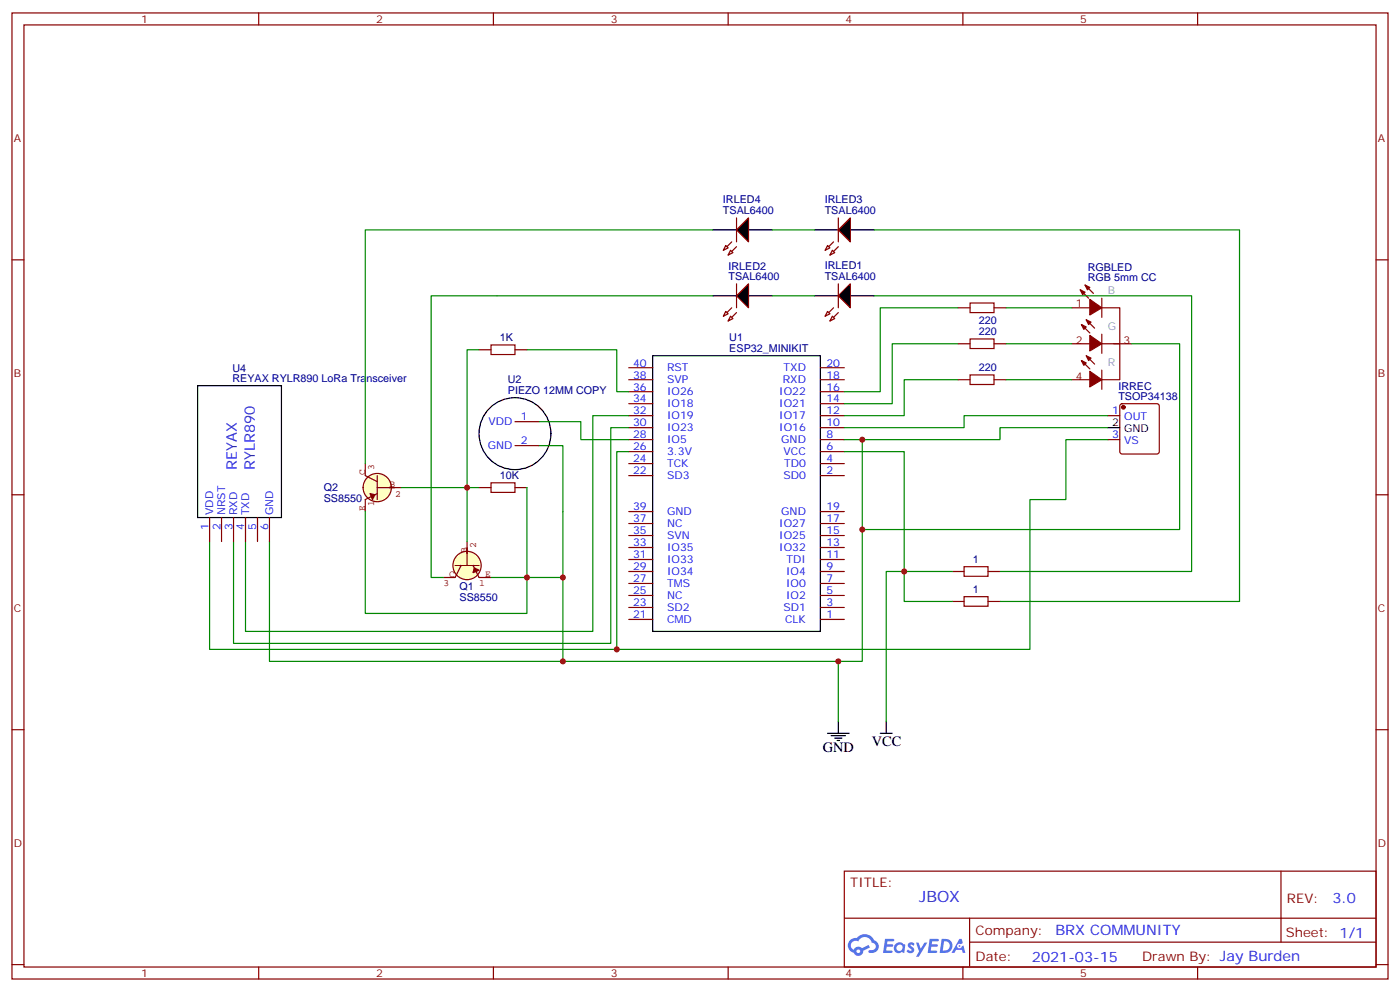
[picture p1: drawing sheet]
<svg xmlns="http://www.w3.org/2000/svg" width="412mm" height="292mm" viewBox="0 0 412 292" stroke-linecap="round" stroke-linejoin="round" font-family="sans-serif">
<g fill="none" stroke="#870000" stroke-width=".35">
<path d="M3.5 3.8h405.4v284.3h-405.4zM7.1 7.3h398.2v277.3h-398.2zM76.2 3.8v3.5M145.3 3.8v3.5M214.5 3.8v3.5M283.6 3.8v3.5M352.8 3.8v3.5M3.5 76.5h3.6M405.3 76.5h3.6M3.5 145.6h3.6M405.3 145.6h3.6M3.5 214.8h3.6"/>
<path d="M405.3 214.8h3.6M248.7 256.4h156.6v28.2h-156.6zM377.3 256.4v20.9M248.7 270.2h156.5M285.6 277.3h119.6M285.6 270.2v14.2M3.5 283.9h3.6M76.2 284.6v3.5M145.3 284.6v3.5M214.5 284.6v3.5M283.6 284.6v3.5M352.8 284.6v3.5"/>
<path d="M405.3 283.9h3.6"/>
</g>
<g fill="#5487ff">
<path d="M267.7 277.6a1.22 1.22 0 0 1 1.7 .2l-.4 .6a.47 .47 0 0 0-.3-.4 .47 .47 0 0 0-.5 .2l.1 .2a1.14 1.14 0 0 1 .8 1.8 1.14 1.14 0 0 1-1.9 0l-.2-.2 .5-.6 .7 .5a.29 .29 0 0 0 .3-.3 .29 .29 0 0 0-.2-.3 1.04 1.04 0 0 1-.6-1.7z"/>
<path d="M260.7 276.3h2.4l.3 .2-.2 .5-1.8 .1-.1 .8h1.5l.3 .4-.3 .4h-1.6l-.2 1.1h1.7l.2 .3-.2 .3-2.6 .1z"/>
<path d="M273.8 276.3h2.4l.3 .2-.1 .5-1.8 .1-.2 .8h1.6l.3 .4-.4 .4h-1.6l-.1 1.1h1.7l.2 .3-.2 .3-2.6 .1z"/>
<path d="M282.6 276.3h.7l.3 1.3-.6 .3a.69 .69 0 0 0-1 .3 .69 .69 0 0 0 .4 .9 .69 .69 0 0 0 .9-.6l.5-.2 .6 2.2h-.8l-.2-.9h-1.8l-.5 .9h-.8z"/>
<path d="M269.8 277.4h.8l.6 1.8 1.1-1.8h.9l-2.6 4.2h-.8l.9-1.5z"/>
<path d="M277.4 276.3l-.6 4.2h1.3a2.11 2.11 0 0 0 2.5-2.1 2.11 2.11 0 0 0-2.5-2.1zM278.1 277.1a1.39 1.39 0 0 1 1.7 1.4 1.39 1.39 0 0 1-1.8 1.3h-.3z"/>
<path d="M263.7 277.9a1.54 1.54 0 0 0-.1 2.2 1.54 1.54 0 0 0 2.2 .1l.6 .3 .3-2.3-.2-.3h-.4a1.49 1.49 0 0 0-2.4 0zM264 278.9a.94 .94 0 0 1 1.8 0 .94 .94 0 0 1-1.8 0z"/>
<path d="M250.4 276.7a2.18 2.18 0 0 0 1.1 3.7 1.44 1.44 0 0 0 1.6 .9 1.44 1.44 0 0 0 1.2-1.4l2-1.1-.5-.7-1.9 1a1.47 1.47 0 0 0-2.4 .4 1.39 1.39 0 0 1-.7-1.9 1.39 1.39 0 0 1 2-.5 2.12 2.12 0 0 1 2.2-1.3 2.12 2.12 0 0 1 1.9 1.7 1.14 1.14 0 0 1 1.1 1.4 1.14 1.14 0 0 1-1.7 .7 .43 .43 0 0 0-.5 .4 .43 .43 0 0 0 .4 .5 1.98 1.98 0 0 0 2.5-1.2 1.98 1.98 0 0 0-1.2-2.6 3.1 3.1 0 0 0-5.3-.6l-.9 .1zM252.3 280a.55 .55 0 0 1 1.1 0 .55 .55 0 0 1-1.1 0z"/>
<circle cx="282.6" cy="278.4" r=".26"/>
</g>
<path d="M239.9 87.1h7M250.5 87.1h7" fill="none" stroke="#000" stroke-width=".35"/>
<path d="M246.9 87.1l3.6-3.6v7.1z" fill="#000" stroke="#870000" stroke-width=".35"/>
<path d="M245.5 90.6l-2.4 2.5M246.9 92l-2.4 2.5" fill="none" stroke="#870000" stroke-width=".35"/>
<g fill="#f0f0f0" stroke="#870000" stroke-width=".35">
<path d="M243.8 91.7l.7 .7-1.4 .7z"/>
<path d="M245.2 93.1l.7 .7-1.4 .7z"/>
</g>
<path d="M215.5 90.6l-2.4 2.5M217 92l-2.5 2.5M246.9 83.5v7.1" fill="none" stroke="#870000" stroke-width=".35"/>
<path d="M209.9 87.1h7.1M220.5 87.1h7" fill="none" stroke="#000" stroke-width=".35"/>
<path d="M217 87.1l3.5-3.6v7.1z" fill="#000" stroke="#870000" stroke-width=".35"/>
<g fill="#f0f0f0" stroke="#870000" stroke-width=".35">
<path d="M213.8 91.7l.7 .7-1.4 .7z"/>
<path d="M215.2 93.1l.7 .7-1.4 .7z"/>
</g>
<g fill="none" stroke="#870000" stroke-width=".35">
<path d="M217 83.5v7.1M315.7 90.6h5.3M318.2 85.3l2.5 2.5M318.6 95.5l2.4 2.5M319.6 83.9l2.5 2.5M320 94.1l2.4 2.5M324.6 90.6h5.2v21.2h-5.2M324.6 87.8v5.6M324.6 98.4v5.6M185.2 118.8h7.1M185.2 115.3h7.1M185.2 111.8h7.1"/>
<path d="M185.2 108.2h7.1M241.7 118.8h7M241.7 115.3h7M241.7 111.8h7M241.7 108.2h7M315.7 111.8h5.3M315.7 101.2h5.3M318.6 106.1l2.4 2.5M320 104.7l2.4 2.5M324.6 101.2h8.8M324.6 108.9v5.7M185.2 140h7.1"/>
<path d="M185.2 136.5h7.1M185.2 132.9h7.1M185.2 125.9h7.1M185.2 122.3h7.1M185.2 129.4h7.1M241.7 140h7M241.7 136.5h7M241.7 132.9h7M241.7 125.9h7M241.7 122.3h7M241.7 129.4h7M185.2 157.6h7.1"/>
<path d="M185.2 154.1h7.1M185.2 150.6h7.1M241.7 157.6h7M241.7 154.1h7M241.7 150.6h7M185.2 178.8h7.1M185.2 175.3h7.1M185.2 171.7h7.1M185.2 168.2h7.1M185.2 164.7h7.1M185.2 161.1h7.1M241.7 178.8h7"/>
<path d="M241.7 175.3h7M241.7 171.7h7M241.7 168.2h7M241.7 164.7h7M241.7 161.1h7M185.2 182.3h7.1M241.7 182.3h7"/>
</g>
<path d="M192.3 104.7h49.4v81.1h-49.4z" fill="none" stroke="#000" stroke-width=".35"/>
<g fill="#870000" stroke="#870000" stroke-width=".35">
<path d="M318.2 85.3l1.4 .7-.7 .7z"/>
<path d="M319.6 83.9l1.4 .7-.7 .7z"/>
<path d="M321 88.1l3.6 2.5-3.6 2.1z"/>
<path d="M318.6 95.5l1.4 .7-.7 .7z"/>
<path d="M320 94.1l1.4 .7-.7 .7z"/>
<path d="M321 98.7l3.6 2.5-3.6 2.1z"/>
<path d="M318.6 106.1l1.4 .7-.7 .7z"/>
<path d="M320 104.7l1.4 .7-.7 .7z"/>
<path d="M321 109.3l3.6 2.5-3.6 2.1z"/>
</g>
<circle cx="137.6" cy="166.4" r="4.2" fill="#ffffc2" stroke="#850000" stroke-width=".35"/>
<path d="M139.7 167.1l1.4 .8-1.8 .7z" fill="#850000" stroke="#850000" stroke-width=".35"/>
<path d="M137.6 159.4v7M134.1 166.4h7M135.8 166.4l-1.7 3.6h-3.6M139.3 166.4l1.8 3.6h3.5" fill="none" stroke="#850000" stroke-width=".35"/>
<g fill="none" stroke="#870000" stroke-width=".35">
<path d="M245.5 71.2l-2.4 2.5M246.9 72.6l-2.4 2.5M141.1 102.9h3.5M144.6 101.5h7.1v2.9h-7.1zM151.7 102.9h3.5M330.1 119l.5-.2h10.2l.5 .2 .2 .5v13.4l-.2 .5-.5 .2h-10.2l-.5-.2-.3-.5v-13.4zM151.7 124.1h7M151.7 131.2h7M326.3 122.3h3.5M326.3 129.4h3.5M61.7 152.3v7.1M65.3 152.3v7.1"/>
<path d="M68.8 152.3v7.1M72.3 152.3v7.1M75.8 152.3v7.1M79.4 152.3v7.1M141.1 143.5h3.5M144.6 142.1h7.1v2.8h-7.1zM151.7 143.5h3.5M280.5 168.2h3.5M280.5 177h3.5M284 166.8h7v2.8h-7zM284 175.6h7v2.8h-7zM291 168.2h3.6"/>
<path d="M291 177h3.6"/>
</g>
<g fill="none" stroke="#000" stroke-width=".35">
<path d="M239.9 67.7h7M250.5 67.7h7M58.2 113.5h24.7v38.8h-24.7zM326.3 125.9h3.5"/>
<circle cx="151.7" cy="127.6" r="10.6"/>
</g>
<circle cx="330.9" cy="119.9" r=".53" fill="#870000" stroke="#870000" stroke-width=".35"/>
<g fill="none" stroke="#008700" stroke-width=".35">
<path d="M209.9 87.1h-82.9v82.9h3.5M227.5 87.1h12.4M257.5 87.1h93.5v81.1h-56.4M141.1 102.9h-3.5v56.5M155.2 102.9h26.5v12.4h3.5M333.4 101.2h14.1v54.7h-93.5M158.7 124.1h12.4v5.3h14.1M185.2 122.3h-10.6v63.5h-102.3v-26.4M185.2 125.9h-5.3v63.5h-111.1v-30M185.2 132.9h-3.5v58.2h-120v-31.7M248.7 132.9h17.6v35.3h14.2M248.7 129.4h5.3"/>
<path d="M326.3 129.4h-12.3v17.6h-10.6v44.1h-121.7M326.3 125.9h-31.7v3.5h-40.6v65.3h-88.2v-63.5h-7.1M326.3 122.3h-42.3v3.6h-35.3M79.4 159.4v35.3h86.4M137.6 143.5h3.5M155.2 143.5v26.5M144.6 170h21.2"/>
</g>
<path d="M250.5 64.1v7.1l-3.6-3.5z" fill="#000" stroke="#870000" stroke-width=".35"/>
<g fill="#f0f0f0" stroke="#870000" stroke-width=".35">
<path d="M243.8 72.2l.7 .8-1.4 .7z"/>
<path d="M245.2 73.7l.7 .7-1.4 .7z"/>
</g>
<path d="M215.5 71.2l-2.4 2.5M217 72.6l-2.5 2.5M246.9 64.1v7.1" fill="none" stroke="#870000" stroke-width=".35"/>
<path d="M209.9 67.7h7.1M220.5 67.7h7" fill="none" stroke="#000" stroke-width=".35"/>
<path d="M220.5 64.1v7.1l-3.5-3.5z" fill="#000" stroke="#870000" stroke-width=".35"/>
<g fill="#f0f0f0" stroke="#870000" stroke-width=".35">
<path d="M213.8 72.2l.7 .8-1.4 .7z"/>
<path d="M215.2 73.7l.7 .7-1.4 .7z"/>
</g>
<path d="M217 64.1v7.1" fill="none" stroke="#870000" stroke-width=".35"/>
<circle cx="111.1" cy="143.5" r="4.2" fill="#ffffc2" stroke="#850000" stroke-width=".35"/>
<path d="M109 145.3l1.4 .3-.7 1.4z" fill="#850000" stroke="#850000" stroke-width=".35"/>
<path d="M107.6 136.5v3.5l3.5 1.7M111.1 140v7M111.1 145.3l-3.5 1.7v3.6M111.1 143.5h7.1" fill="none" stroke="#850000" stroke-width=".35"/>
<g fill="none" stroke="#008700" stroke-width=".35">
<path d="M209.9 67.7h-102.3v68.8M227.5 67.7h12.4M257.5 67.7h107.6v109.3h-70.5M282.2 90.6h-22.9v24.7h-10.6M296.3 90.6h19.4M282.2 111.8h-15.9v10.5h-17.6M282.2 101.2h-19.4v17.6h-14.1M296.3 111.8h19.4M296.3 101.2h19.4M107.6 150.6v30h47.6v-10.6M118.2 143.5h19.4M280.5 177h-14.2v-8.8h-5.2v44.1"/>
<path d="M246.9 194.7v17.6"/>
</g>
<path d="M282.2 90.6h3.6M285.8 99.8h7v2.8h-7zM285.8 89.2h7v2.8h-7zM292.8 90.6h3.5M282.2 111.8h3.6M282.2 101.2h3.6M285.8 110.3h7v2.9h-7zM292.8 111.8h3.5M292.8 101.2h3.5" fill="none" stroke="#870000" stroke-width=".35"/>
<path d="M243.8 215.8h6.3M244.8 216.5h4.3M245.9 217.2h2.1M246.6 217.9h.7M246.9 212.3v3.5M259.3 215.8h3.5M261.1 212.3v3.5" fill="none" stroke="#000" stroke-width=".35"/>
<g fill="#c00">
<circle cx="137.6" cy="143.5" r=".88"/>
<circle cx="254" cy="155.9" r=".88"/>
<circle cx="165.8" cy="170" r=".88"/>
<circle cx="155.2" cy="170" r=".88"/>
<circle cx="165.8" cy="194.7" r=".88"/>
<circle cx="254" cy="129.4" r=".88"/>
<circle cx="266.3" cy="168.2" r=".88"/>
<circle cx="181.7" cy="191.1" r=".88"/>
<circle cx="246.9" cy="194.7" r=".88"/>
</g>
<text font-size="4.6" fill="#00f" x="270.8" y="265.4">JBOX</text>
<g font-size="4.2" fill="#00f">
<text x="69.8" y="138.2" transform="rotate(-90 69.8 138.2)">REYAX</text>
<text x="75.1" y="138.2" transform="rotate(-90 75.1 138.2)">RYLR890</text>
<text x="392.5" y="265.7">3.0</text>
<text x="310.9" y="275.2">BRX COMMUNITY</text>
<text x="304" y="283">2021-03-15</text>
</g>
<g font-size="4.2">
<text x="242.4" y="221.5">GND</text>
<text x="256.8" y="219.7">VCC</text>
</g>
<g font-size="3.9" fill="#800">
<text x="250.5" y="261">TITLE:</text>
<text x="379.1" y="265.7">REV:</text>
<text x="287.4" y="275.2">Company:</text>
<text x="378.7" y="275.8">Sheet: 1/1</text>
<text x="287.4" y="282.9">Date:</text>
<text x="336.4" y="282.9">Drawn By: Jay Burden</text>
</g>
<g font-size="3.2" fill="#800">
<text x="41.6" y="6.8">1</text>
<text x="110.8" y="6.8">2</text>
<text x="179.9" y="6.8">3</text>
<text x="249.1" y="6.8">4</text>
<text x="318.2" y="6.8">5</text>
<text x="4.1" y="41.9">A</text>
<text x="405.9" y="41.9">A</text>
<text x="316.9" y="90.2">1</text>
<text x="316.9" y="101.2">2</text>
<text x="330.9" y="101.2">3</text>
<text x="4.1" y="111.1">B</text>
<text x="316.9" y="111.8">4</text>
<text x="405.9" y="111.1">B</text>
<text x="4.1" y="180.2">C</text>
<text x="405.9" y="180.2">C</text>
<text x="4.1" y="249.3">D</text>
<text x="405.9" y="249.3">D</text>
<text x="41.6" y="287.6">1</text>
<text x="110.8" y="287.6">2</text>
<text x="179.9" y="287.6">3</text>
<text x="249.1" y="287.6">4</text>
<text x="318.2" y="287.6">5</text>
</g>
<g font-size="3.2" fill="#000080">
<text x="213" y="59.9">IRLED4</text>
<text x="242.9" y="59.9">IRLED3</text>
<text x="213" y="63.1">TSAL6400</text>
<text x="242.9" y="63.1">TSAL6400</text>
<text x="214.6" y="82.5">TSAL6400</text>
<text x="214.6" y="79.4">IRLED2</text>
<text x="242.9" y="82.5">TSAL6400</text>
<text x="242.9" y="79.3">IRLED1</text>
<text x="320.4" y="82.8">RGB 5mm CC</text>
<text x="320.4" y="79.6">RGBLED</text>
<text x="288.4" y="95.3">220</text>
<text x="147.2" y="100.5">1K</text>
<text x="214.8" y="100.2">U1</text>
<text x="288.4" y="98.7">220</text>
<text x="214.8" y="103.5">ESP32_MINIKIT</text>
<text x="68.4" y="112.5">REYAX RYLR890 LoRa Transceiver</text>
<text x="68.5" y="109.4">U4</text>
<text x="149.6" y="112.8">U2</text>
<text x="288.4" y="109.3">220</text>
<text x="149.6" y="116">PIEZO 12MM COPY</text>
<text x="329.4" y="117.8">TSOP34138</text>
<text x="329.4" y="114.7">IRREC</text>
<text x="147.2" y="141">10K</text>
<text x="95.4" y="147.9">SS8550</text>
<text x="95.4" y="144.6">Q2</text>
<text x="286.6" y="165.7">1</text>
<text x="135.4" y="173.7">Q1</text>
<text x="135.4" y="176.8">SS8550</text>
<text x="286.6" y="174.6">1</text>
</g>
<g font-size="3.2" fill="#999">
<text x="326.3" y="86.6">B</text>
<text x="326.3" y="97.2">G</text>
<text x="326.3" y="107.8">R</text>
</g>
<g font-size="3.2" fill="#00f">
<text x="186.5" y="107.9">40</text>
<text x="243.4" y="107.9">20</text>
<text x="186.5" y="111.4">38</text>
<text x="196.5" y="112.8">SVP</text>
<text x="196.5" y="109.3">RST</text>
<text x="230.6" y="112.8">RXD</text>
<text x="230.8" y="109.3">TXD</text>
<text x="243.4" y="111.4">18</text>
<text x="186.5" y="118.5">34</text>
<text x="186.5" y="114.9">36</text>
<text x="196.5" y="119.9">IO18</text>
<text x="196.5" y="116.3">IO26</text>
<text x="229.6" y="119.9">IO21</text>
<text x="229.6" y="116.3">IO22</text>
<text x="243.4" y="118.5">14</text>
<text x="243.4" y="114.9">16</text>
<text x="143.9" y="125.2">VDD</text>
<text x="153.5" y="123.8">1</text>
<text x="186.5" y="125.5">30</text>
<text x="186.5" y="122">32</text>
<text x="196.5" y="123.4">IO19</text>
<text x="229.6" y="123.4">IO17</text>
<text x="243.4" y="125.5">10</text>
<text x="243.4" y="122">12</text>
<text x="327.7" y="122">1</text>
<text x="331.2" y="123.8">OUT</text>
<text x="153.5" y="130.8">2</text>
<text x="186.5" y="129">28</text>
<text x="196.5" y="130.5">IO5</text>
<text x="196.5" y="126.9">IO23</text>
<text x="229.6" y="126.9">IO16</text>
<text x="230.1" y="130.5">GND</text>
<text x="243.4" y="129">8</text>
<text x="327.7" y="129">3</text>
<text x="331.2" y="130.8">VS</text>
<text x="143.7" y="132.2">GND</text>
<text x="186.5" y="136.1">24</text>
<text x="186.5" y="132.6">26</text>
<text x="196.5" y="137.5">TCK</text>
<text x="196.5" y="134">3.3V</text>
<text x="230.8" y="134">VCC</text>
<text x="231" y="137.5">TD0</text>
<text x="243.4" y="136.1">4</text>
<text x="243.4" y="132.6">6</text>
<text x="186.5" y="139.6">22</text>
<text x="196.5" y="141">SD3</text>
<text x="230.8" y="141">SD0</text>
<text x="243.4" y="139.6">2</text>
<text x="62.8" y="151.6" transform="rotate(-90 62.8 151.6)">VDD</text>
<text x="66.3" y="151.6" transform="rotate(-90 66.3 151.6)">NRST</text>
<text x="69.8" y="151.6" transform="rotate(-90 69.8 151.6)">RXD</text>
<text x="73.4" y="151.6" transform="rotate(-90 73.4 151.6)">TXD</text>
<text x="80.4" y="151.6" transform="rotate(-90 80.4 151.6)">GND</text>
<text x="186.5" y="153.7">37</text>
<text x="186.5" y="150.2">39</text>
<text x="196.5" y="155.2">NC</text>
<text x="196.5" y="151.6">GND</text>
<text x="229.6" y="155.2">IO27</text>
<text x="230.1" y="151.6">GND</text>
<text x="243.4" y="153.7">17</text>
<text x="243.4" y="150.2">19</text>
<text x="61.4" y="156.1" transform="rotate(-90 61.4 156.1)">1</text>
<text x="64.9" y="156.1" transform="rotate(-90 64.9 156.1)">2</text>
<text x="68.4" y="156.1" transform="rotate(-90 68.4 156.1)">3</text>
<text x="72" y="156.1" transform="rotate(-90 72 156.1)">4</text>
<text x="75.5" y="156.1" transform="rotate(-90 75.5 156.1)">5</text>
<text x="79" y="156.1" transform="rotate(-90 79 156.1)">6</text>
<text x="186.5" y="160.8">33</text>
<text x="186.5" y="157.3">35</text>
<text x="196.5" y="158.7">SVN</text>
<text x="229.6" y="158.7">IO25</text>
<text x="243.4" y="160.8">13</text>
<text x="243.4" y="157.3">15</text>
<text x="186.5" y="167.9">29</text>
<text x="186.5" y="164.3">31</text>
<text x="196.5" y="165.7">IO33</text>
<text x="196.5" y="162.2">IO35</text>
<text x="229.6" y="162.2">IO32</text>
<text x="231.7" y="165.7">TDI</text>
<text x="243.4" y="167.9">9</text>
<text x="243.4" y="164.3">11</text>
<text x="186.5" y="171.4">27</text>
<text x="196.5" y="172.8">TMS</text>
<text x="196.5" y="169.3">IO34</text>
<text x="231.6" y="172.8">IO0</text>
<text x="231.6" y="169.3">IO4</text>
<text x="243.4" y="171.4">7</text>
<text x="186.5" y="178.4">23</text>
<text x="186.5" y="174.9">25</text>
<text x="196.5" y="179.8">SD2</text>
<text x="196.5" y="176.3">NC</text>
<text x="230.8" y="179.8">SD1</text>
<text x="231.6" y="176.3">IO2</text>
<text x="243.4" y="178.4">3</text>
<text x="243.4" y="174.9">5</text>
<text x="186.5" y="182">21</text>
<text x="196.5" y="183.4">CMD</text>
<text x="231.2" y="183.4">CLK</text>
<text x="243.4" y="182">1</text>
</g>
<g font-size="3.2">
<text x="327.7" y="125.5">2</text>
<text x="331.2" y="127.3">GND</text>
</g>
<g font-size="2.8" fill="#840000">
<text x="107.5" y="139.9" transform="rotate(-90 107.5 139.9)">C</text>
<text x="110.2" y="138.2" transform="rotate(-90 110.2 138.2)">3</text>
<text x="114.7" y="143.4">B</text>
<text x="110.2" y="148.8" transform="rotate(-90 110.2 148.8)">1</text>
<text x="116.4" y="146.2">2</text>
<text x="107.5" y="150.5" transform="rotate(-90 107.5 150.5)">E</text>
<text x="140.2" y="161.1" transform="rotate(-90 140.2 161.1)">2</text>
<text x="137.5" y="162.8" transform="rotate(-90 137.5 162.8)">B</text>
<text x="130.6" y="172.6">3</text>
<text x="132.3" y="169.9">C</text>
<text x="141.2" y="172.6">1</text>
<text x="142.9" y="169.9">E</text>
</g>
</svg>
